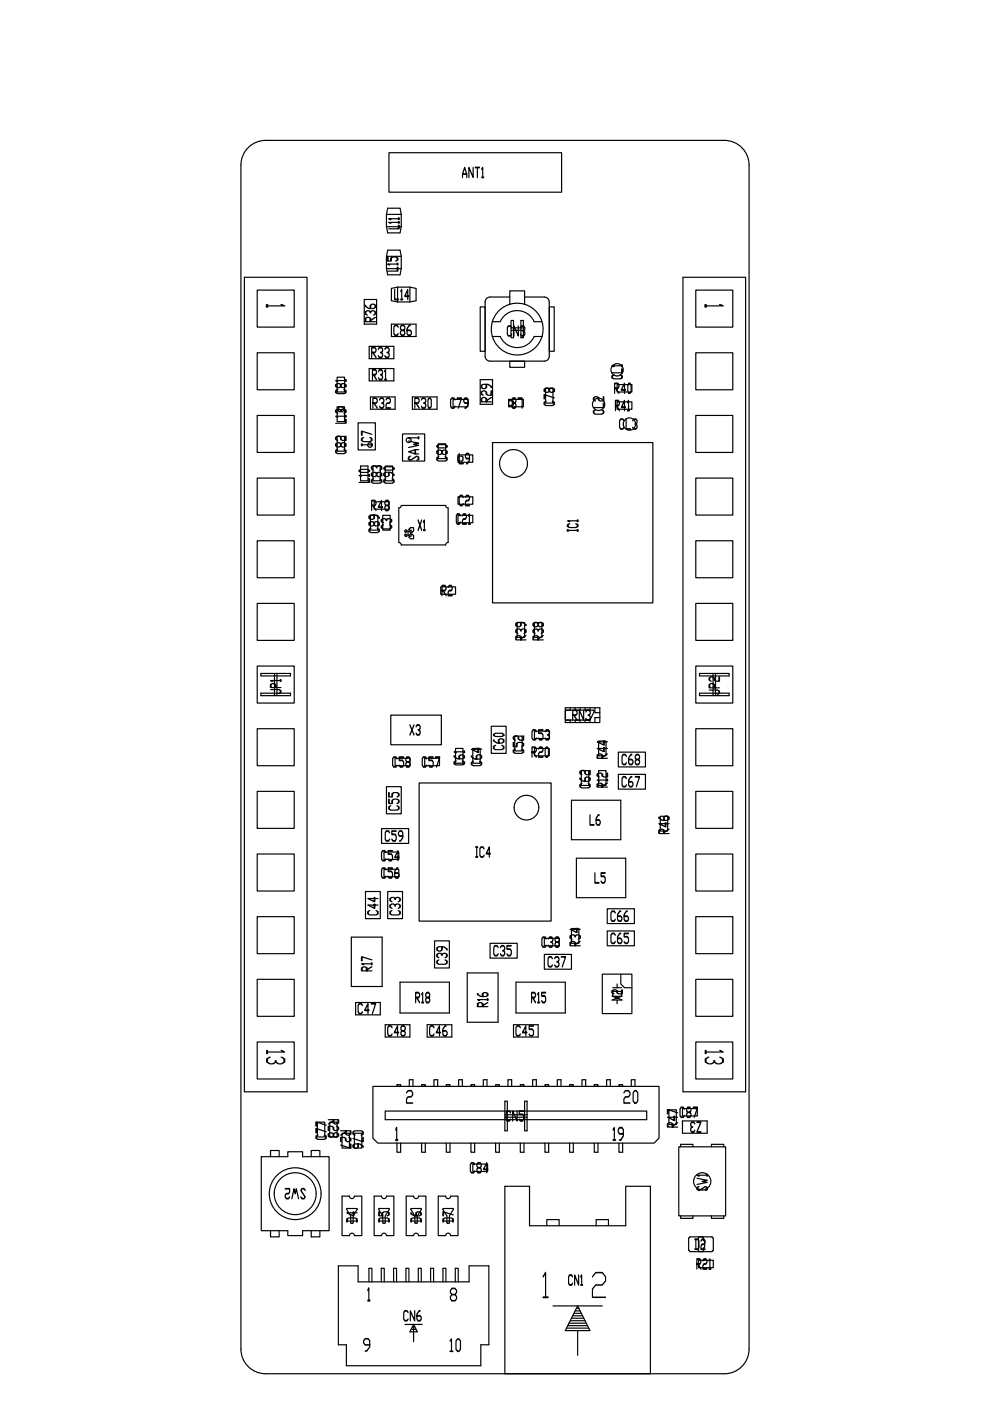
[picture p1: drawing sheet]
<svg xmlns="http://www.w3.org/2000/svg" width="210mm" height="297mm" viewBox="0 0 210 297" stroke-linecap="round" stroke-linejoin="round" font-family="sans-serif">
<path d="M52.6 31.3a5.2 5.2 0 0 1 3.7-1.5h97.3a5.2 5.2 0 0 1 5.2 5.2v251a5.2 5.2 0 0 1-5.2 5.3h-97.3a5.2 5.2 0 0 1-5.2-5.3v-251a5.2 5.2 0 0 1 1.5-3.7z" fill="none" stroke="#000" stroke-width=".25"/>
<g fill="none" stroke="#000" stroke-width=".25">
<path d="M82.5 32.4h36.6v8.3h-36.6zM51.8 58.8h13.3v172.7h-13.3zM81.9 45.5v2.6h3.2M81.9 54.3v2.7h3.2M81.9 48.1l.3 1.3h2.6l.3-1.3M81.9 45.5l.3-1.4h2.6l.3 1.4M81.9 45.5h3.2M81.9 57l.3 1.3h2.6l.3-1.3M81.9 54.3l.3-1.3h2.6l.3 1.3M81.9 54.3h3.2M85.1 45.5v2.6M85.1 54.3v2.7"/>
<path d="M144.8 58.8h13.3v172.7h-13.3zM54.5 74.8h7.9v7.8h-7.9zM54.5 61.5h7.9v7.9h-7.9zM71.5 80h1.5v3.1h-1.5zM77.2 63.5h2.6v5.2h-2.6zM78.3 78.1h5.2v2.7h-5.2zM78.3 73.4h5.2v2.6h-5.2zM83 68.7h5.2v2.6h-5.2zM84.3 60.9l-1.3 .2v2.7l1.3 .2M84.3 60.9h2.6M84.3 60.9v3.1M86.9 60.9v3.1h-2.6"/>
<path d="M86.9 60.9l1.3 .2v2.7l-1.3 .2M101.8 65.1h1.1v9.4h-1.1zM104.4 68.2h1.7a3.9 3.9 0 0 1 3.6-2.3 3.9 3.9 0 0 1 3.6 2.3h1.6M104.4 71.3h1.7a3.9 3.9 0 0 0 3.6 2.4 3.9 3.9 0 0 0 3.6-2.4h1.6M104.4 68.2a5.5 5.5 0 0 1 6.8-3.7 5.5 5.5 0 0 1 3.7 6.8M104.4 71.3a5.5 5.5 0 0 0 5.3 4 5.5 5.5 0 0 0 5.2-4M104.4 68.2l-.2 1.6 .2 1.5M108.1 76.6h3.1v1.3h-3.1zM108.1 63h-4.2a1.05 1.05 0 0 0-1 1v11.5a1.05 1.05 0 0 0 1 1.1h11.5a1.05 1.05 0 0 0 1.1-1.1v-11.5a1.05 1.05 0 0 0-1.1-1h-4.2M108.1 64.5v-2.8h3.1v2.8M108.4 67.9h.5v3.7h-.5zM108.4 70h2.6"/>
<path d="M108.4 69.5h2.6M110.4 67.9h.6v3.7h-.6zM116.5 65.1h1v9.4h-1zM147.5 74.8h7.9v7.8h-7.9zM147.5 61.5h7.9v7.9h-7.9zM54.5 88.1h7.9v7.8h-7.9zM71.5 92.5h1.5v3.2h-1.5zM71.5 86.2h1.5v3.2h-1.5zM71.9 86.3l.9 .1-.1 .9-.9-.1zM75.9 89.6h3.7v5.8h-3.7zM76.4 98.8h1.6v3.1h-1.6zM78.5 84.2h5.3v2.6h-5.3z"/>
<path d="M79.1 98.8h1.5v3.1h-1.5zM81.7 98.8h1.5v3.1h-1.5zM85.3 92h4.7v5.8h-4.7zM87.4 84.2h5.3v2.6h-5.3zM92.9 94.1h1.6v3.1h-1.6zM96.1 84.7h3.1v1.5h-3.1zM97.1 96.4h3.1v1.6h-3.1zM97.2 96.7l.9 .1-.1 .9-.9-.1zM101.8 80.5h2.6v5.2h-2.6zM104.4 93.8h34v34h-34zM107.8 84.7h3.2v1.5h-3.2zM108 85l.8 .1-.1 .9-.8-.1z"/>
<path d="M115.7 82.3h1.5v3.2h-1.5zM130.8 81.5h3.2v1.6h-3.2zM130.8 85.2h3.2v1.6h-3.2zM147.5 88.1h7.9v7.8h-7.9zM54.5 114.6h7.9v7.9h-7.9zM54.5 101.4h7.9v7.8h-7.9zM78.5 109.3h1.6v3.1h-1.6zM79.3 106.4h3.2v1.6h-3.2zM81.2 109.3h1.5v3.1h-1.5zM84.6 107.7l.2-.1 .3-.4h9.4l.3 .4 .2 .1v7.3l-.2 .1-.3 .4h-9.4l-.1-.2-.4-.3zM85.9 112.4l.4 .1-.3 .4-.1-.2zM85.9 113.3l.4 .2v.2h-.4z"/>
<path d="M86.6 112.6h.1l.4 .5-.5 .4-.1-.1zM86.7 112.2l.3-.3h.6l.1 .6-.4 .4-.1-.5h-.4zM86.7 113.7h.5v-.4h.2l.3 .3v.6h-.7zM97.1 109.3h3.1v1.5h-3.1zM97.1 105.3h3.1v1.6h-3.1zM147.5 114.6h7.9v7.9h-7.9zM147.5 101.4h7.9v7.8h-7.9zM54.5 127.9h7.9v7.9h-7.9zM93.4 124.4h3.2v1.6h-3.2zM109.7 132h1.5v3.1h-1.5zM113.3 132h1.6v3.1h-1.6zM147.5 127.9h7.9v7.9h-7.9z"/>
<path d="M54.5 141.2h7.9v7.9h-7.9zM54.5 154.5h7.9v7.8h-7.9zM55.3 142.8h6.3v.5h-6.3zM55.3 147h6.3v.5h-6.3zM58.2 142.8v4.7M58.7 142.8v4.7M82.9 151.6h10.7v6.3h-10.7zM96.6 158.7h1.6v3.1h-1.6zM100.2 158.7h1.6v3.1h-1.6zM104.2 154h3.1v5.7h-3.1zM109.1 156.1h1.6v3.1h-1.6zM113.3 155h3.2v1.6h-3.2z"/>
<path d="M113.3 158.7h3.2v1.6h-3.2zM119.9 150.6h5.8l.3 .2-.9 1.8-5.2 .1M119.9 152.4l.2 .3M119.9 150.1h7.3v3.1h-7.3zM120.1 150.6l-.2 .2M120.9 150.1v.5M120.9 152.7v.5M121.9 153.2v-.5h1.1v.5M121.9 150.1v.5h1.1v-.5M124 153.2v-.5h1.1v.5M124 150.1v.5h1.1v-.5M126.1 150.1v1h1.1"/>
<path d="M126.9 157.1h1.6v3.2h-1.6zM127.2 152.1h-1.1v1.1M131.1 159.5h5.8v3.1h-5.8zM147.5 141.2h7.9v7.9h-7.9zM147.5 154.5h7.9v7.8h-7.9zM148.3 147h6.3v.5h-6.3zM148.3 142.8h6.3v.5h-6.3zM151.2 142.8v4.7M151.7 142.8v4.7M54.5 167.8h7.9v7.8h-7.9zM80.9 175.7h5.7v3.1h-5.7zM81.9 166.8h3.2v5.7h-3.2z"/>
<path d="M83.8 160.8h3.1v1.5h-3.1zM88.9 166h27.9v29.3h-27.9zM90 160.8h3.2v1.5h-3.2zM121.2 169.7h10.4v8.3h-10.4zM123.3 163.4h1.5v3.1h-1.5zM126.9 163.4h1.6v3.1h-1.6zM131.1 164.2h5.8v3.1h-5.8zM140 173.1h1.6v3.1h-1.6zM147.5 167.8h7.9v7.8h-7.9zM54.5 181.1h7.9v7.8h-7.9zM54.5 194.4h7.9v7.8h-7.9zM74.5 198.7h6.5v10.5h-6.5z"/>
<path d="M77.5 189h3.1v5.8h-3.1zM81.4 180.6h3.2v1.6h-3.2zM81.4 184.3h3.2v1.6h-3.2zM82.2 189h3.1v5.8h-3.1zM92.1 199.5h3.2v5.7h-3.2zM115.4 199h3.1v1.5h-3.1zM121.2 196.9h1.5v3.1h-1.5zM122.2 182h10.5v8.3h-10.5zM128.7 197.4h5.8v3.1h-5.8zM128.7 192.7h5.8v3.1h-5.8zM147.5 181.1h7.9v7.8h-7.9zM147.5 194.4h7.9v7.8h-7.9z"/>
<path d="M54.5 207.6h7.9v7.9h-7.9zM75.4 212.6h5.2v2.6h-5.2zM81.7 217.3h5.2v2.6h-5.2zM84.8 208.2h10.5v6.6h-10.5zM90.6 217.3h5.2v2.6h-5.2zM99.1 206.3h6.5v10.4h-6.5zM103.9 200h5.8v3.1h-5.8zM108.9 217.3h5.2v2.6h-5.2zM109.4 208.2h10.5v6.6h-10.5zM115.4 202.4h5.8v3.1h-5.8zM127.7 206.5h6.3v8.4h-6.3zM129.9 210.2h1.9v1h-1.9z"/>
<path d="M129.9 209.4h1.9M129.9 212h1.9M130.8 208.6v.8M130.8 212v.8M131.6 206.5v2.1l.8 .8h1.6M147.5 207.6h7.9v7.9h-7.9zM54.5 220.9h7.9v7.9h-7.9zM67.3 237.9h1.6v3.2h-1.6zM69.9 237.9h1.6v3.2h-1.6zM79.1 230.3h60.6v11l-1 1.1h-58.6l-1-1.1zM81.7 235.6h55.4v1.8h-55.4zM84.2 230h.7v.3h-.7z"/>
<path d="M86.8 230.3v-1.4h.8v1.4M89.4 230h.8v.3h-.8zM92 230.3v-1.4h.8v1.4M94.6 230h.8v.3h-.8zM97.2 230.3v-1.4h.8v1.4M99.9 230h.7v.3h-.7zM102.5 230.3v-1.4h.8v1.4M105.1 230h.8v.3h-.8zM107 233.5h.6v6.2h-.6zM107 236.3h4.8M107 236.9h4.8M107.7 230.3v-1.4h.8v1.4"/>
<path d="M110.3 230h.8v.3h-.8zM111.2 233.5h.6v6.2h-.6zM112.9 230.3v-1.4h.8v1.4M115.5 230h.8v.3h-.8zM118.2 230.3v-1.4h.7v1.4M120.8 230h.8v.3h-.8zM123.4 230.3v-1.4h.8v1.4M126 230h.8v.3h-.8zM128.6 230.3v-1.4h.8v1.4M131.2 230h.8v.3h-.8zM133.8 230.3v-1.4h.8v1.4M141.8 235.3h1.6v3.1h-1.6z"/>
<path d="M144.7 235h3.1v1.6h-3.1zM144.7 237.7h5.2v2.6h-5.2zM147.5 220.9h7.9v7.9h-7.9zM55.4 245.2h5.6v-1h3.2v1h5.6v15.7h-5.6v1.1h-3.2v-1.1h-5.6zM57.4 245.2v-1.3h1.8v1.3M66 245.2v-1.3h1.8v1.3M72.5 240.3h1.6v3.1h-1.6zM72.5 253.6h1.6a.52 .52 0 0 0 .5 .5 .52 .52 0 0 0 .5-.5h1.6v8.4h-1.6a.52 .52 0 0 0-.5-.5 .52 .52 0 0 0-.5 .5h-1.6zM73.5 256.3h2.3a3.2 3.2 0 0 0-1 3h-.4a3 3 0 0 0-.9-2.9zM75.1 240.3h1.6v3.1h-1.6zM79.3 253.6h1.6a.52 .52 0 0 0 .5 .5 .52 .52 0 0 0 .5-.5h1.6v8.4h-1.6a.52 .52 0 0 0-.5-.5 .52 .52 0 0 0-.5 .5h-1.6zM80.3 256.3h2.3a3.2 3.2 0 0 0-1 3h-.4a3 3 0 0 0-.9-2.9z"/>
<path d="M84.2 242.4v1.9h.7v-1.9M86.1 253.6h1.6a.52 .52 0 0 0 .5 .5 .52 .52 0 0 0 .5-.5h1.6v8.4h-1.6a.52 .52 0 0 0-.5-.5 .52 .52 0 0 0-.5 .5h-1.6zM87.1 256.3h2.2a3.2 3.2 0 0 0-.9 3h-.4a3 3 0 0 0-.9-2.9zM89.4 242.4v1.9h.8v-1.9M92.9 253.6h1.6a.52 .52 0 0 0 .5 .5 .52 .52 0 0 0 .5-.5h1.6v8.4h-1.6a.52 .52 0 0 0-.5-.5 .52 .52 0 0 0-.5 .5h-1.6zM93.9 256.3h2.2a3.2 3.2 0 0 0-.9 3h-.4a3 3 0 0 0-.9-2.9zM94.6 242.4v1.9h.8v-1.9M99.9 242.4v1.9h.7v-1.9M100.2 246.8h3.2v1.6h-3.2zM105.1 242.4v1.9h.8v-1.9M107 251.5h5.3v8.4h20.4v-8.4h5.2v39.8h-30.9zM110.3 242.4v1.9h.8v-1.9"/>
<path d="M115.5 242.4v1.9h.8v-1.9M115.9 259.9v-1.3h2.6v1.3M120.8 242.4v1.9h.8v-1.9M126 242.4v1.9h.8v-1.9M126.4 259.9v-1.3h2.6v1.3M131.2 242.4v1.9h.8v-1.9M143.9 243.1h10v14.7h-10zM144.3 243.1v-.5h2.6v.5M144.3 257.8v.5h2.6v-.5M150.8 243.1v-.5h2.7v.5M150.8 257.8v.5h2.7v-.5M57.4 260.9v1.3h1.8v-1.3"/>
<path d="M66 260.9v1.3h1.8v-1.3M71.7 268.4h4.2v3.4h23.6v-3.4h4.1v16.7h-1.7v4.5h-28.5v-4.5h-1.7zM78.2 271.8v-2.9h.7v2.9M80.8 271.8v-2.9h.7v2.9M83.5 271.8v-2.9h.6v2.9M86.1 271.8v-2.9h.6v2.9M88.7 271.8v-2.9h.6v2.9M91.3 271.8v-2.9h.6v2.9M93.9 271.8v-2.9h.6v2.9M96.5 271.8v-2.9h.7v2.9M117.2 276.9h10.5M121.2 279.5h2.6"/>
<path d="M121.4 279h2.1M121.7 278.5h1.6M121.9 277.9h1.1M122.2 277.4h.5M122.5 276.9l2.6 5.2h-5.2zM146 262.5l.3-.3h4.7l.2 .3v2.6l-.2 .3h-4.7l-.3-.3zM148.1 267.2h3.1v1.6h-3.1zM148.4 262.2l-.3 .3v2.6l.3 .3M148.9 262.2l.2 .2v.6l.3 .3v1l-.3 .3v.6l-.2 .2M85.9 280.8h3.6M87.2 281.9h1M87.4 281.3h.6"/>
<path d="M87.7 280.8l.8 1.6h-1.6zM87.7 280.8v3.7M120.1 281.6h4.7M120.4 281.1h4.2M120.6 280.5h3.7M120.9 280h3.1M122.5 282.1v5.2"/>
<circle cx="130.8" cy="78.4" r="1.31"/>
<circle cx="78.4" cy="94.4" r=".48"/>
<circle cx="86.6" cy="93.3" r=".52"/>
<circle cx="108.9" cy="98.3" r="2.96"/>
<circle cx="126.9" cy="85.7" r="1.31"/>
<circle cx="133.5" cy="89.9" r="1.31"/>
<circle cx="111.6" cy="171.2" r="2.62"/>
<circle cx="62.6" cy="253.1" r="4.4"/>
<circle cx="62.6" cy="253.1" r="5.5"/>
<circle cx="148.9" cy="250.5" r="1.83"/>
</g>
<g font-size="7.8">
<text x="115.1" y="275.1">1</text>
<text x="125.6" y="275.1">2</text>
</g>
<g font-size="5.5">
<text x="56.6" y="64.6" transform="rotate(90 56.6 64.6)">1</text>
<text x="149.6" y="64.6" transform="rotate(90 149.6 64.6)">1</text>
<text x="56.6" y="222.7" transform="rotate(90 56.6 222.7)">13</text>
<text x="149.6" y="222.7" transform="rotate(90 149.6 222.7)">13</text>
</g>
<g font-size="3.9">
<text x="86.2" y="233.9">2</text>
<text x="132.3" y="233.9">20</text>
<text x="83.9" y="241.7">1</text>
<text x="130" y="241.7">19</text>
<text x="78" y="275.7">1</text>
<text x="95.5" y="275.8">8</text>
<text x="77.1" y="286.5">9</text>
<text x="95.4" y="286.5">10</text>
</g>
<g font-size="3.1">
<text x="98.1" y="37.6">ANT1</text>
<text x="84.6" y="48.5" transform="rotate(-90 84.6 48.5)">L11</text>
<text x="84.3" y="57.5" transform="rotate(-90 84.3 57.5)">L15</text>
<text x="83.7" y="63.5">L14</text>
<text x="79.6" y="68.2" transform="rotate(-90 79.6 68.2)">R36</text>
<text x="83.5" y="71.1">C86</text>
<text x="107.6" y="71.2">CN3</text>
<text x="78.8" y="75.8">R33</text>
<text x="73.3" y="83.5" transform="rotate(-90 73.3 83.5)">C81</text>
<text x="79" y="80.5">R31</text>
<text x="130.3" y="83.4">R40</text>
<text x="131.9" y="80.3" transform="rotate(-90 131.9 80.3)">CL1</text>
<text x="79.1" y="86.5">R32</text>
<text x="88" y="86.5">R30</text>
<text x="95.5" y="86.5">C79</text>
<text x="104.2" y="85.2" transform="rotate(-90 104.2 85.2)">R29</text>
<text x="110.7" y="84.4" transform="rotate(-180 110.7 84.4)">L8</text>
<text x="117.5" y="86" transform="rotate(-90 117.5 86)">C78</text>
<text x="128" y="87.8" transform="rotate(-90 128 87.8)">CL2</text>
<text x="130.5" y="87">R41</text>
<text x="78.8" y="94.5" transform="rotate(-90 78.8 94.5)">IC7</text>
<text x="131.4" y="91">CL3</text>
<text x="73.3" y="96.2" transform="rotate(-90 73.3 96.2)">C82 L13</text>
<text x="88.7" y="97.6" transform="rotate(-90 88.7 97.6)">SAW1</text>
<text x="94.8" y="97.8" transform="rotate(-90 94.8 97.8)">C80</text>
<text x="97.4" y="98.3">L9</text>
<text x="78.3" y="102.3" transform="rotate(-90 78.3 102.3)">L10</text>
<text x="80.9" y="102.5" transform="rotate(-90 80.9 102.5)">C83</text>
<text x="83.5" y="102.5" transform="rotate(-90 83.5 102.5)">C90</text>
<text x="97.4" y="107.2">C2</text>
<text x="78.8" y="108.2">R48</text>
<text x="80.4" y="112.9" transform="rotate(-90 80.4 112.9)">C89</text>
<text x="83" y="112.1" transform="rotate(-90 83 112.1)">C3</text>
<text x="88.6" y="112.4">X1</text>
<text x="96.8" y="111.1">C21</text>
<text x="122.5" y="112.7" transform="rotate(-90 122.5 112.7)">IC1</text>
<text x="93.7" y="126.3">R2</text>
<text x="111.5" y="135.7" transform="rotate(-90 111.5 135.7)">R39</text>
<text x="115.1" y="135.7" transform="rotate(-90 115.1 135.7)">R38</text>
<text x="59.5" y="147.1" transform="rotate(-90 59.5 147.1)">JP1</text>
<text x="152.5" y="147.2" transform="rotate(-90 152.5 147.2)">JP2</text>
<text x="86.9" y="155.8">X3</text>
<text x="121.4" y="152.7">RN3</text>
<text x="106.8" y="158.9" transform="rotate(-90 106.8 158.9)">C60</text>
<text x="111" y="159.7" transform="rotate(-90 111 159.7)">C52</text>
<text x="112.8" y="156.9">C53</text>
<text x="112.8" y="160.5">R20</text>
<text x="128.7" y="160.8" transform="rotate(-90 128.7 160.8)">R44</text>
<text x="83.2" y="162.6">C58 C57</text>
<text x="98.4" y="162.2" transform="rotate(-90 98.4 162.2)">C61</text>
<text x="102.1" y="162.3" transform="rotate(-90 102.1 162.3)">C64</text>
<text x="125.1" y="167.1" transform="rotate(-90 125.1 167.1)">C62</text>
<text x="128.7" y="166.9" transform="rotate(-90 128.7 166.9)">R12</text>
<text x="131.9" y="166.8">C67</text>
<text x="131.9" y="162.1">C68</text>
<text x="84.6" y="171.8" transform="rotate(-90 84.6 171.8)">C55</text>
<text x="81.7" y="178.3">C59</text>
<text x="125.1" y="174.9">L6</text>
<text x="141.8" y="176.7" transform="rotate(-90 141.8 176.7)">R46</text>
<text x="80.9" y="182.5">C54</text>
<text x="100.9" y="181.7">IC4</text>
<text x="80.9" y="186.1">C56</text>
<text x="126.1" y="187.2">L5</text>
<text x="80.1" y="194" transform="rotate(-90 80.1 194)">C44</text>
<text x="84.8" y="194" transform="rotate(-90 84.8 194)">C33</text>
<text x="129.5" y="195.3">C66</text>
<text x="104.7" y="202.6">C35</text>
<text x="114.9" y="200.8">C38</text>
<text x="123" y="200.5" transform="rotate(-90 123 200.5)">R34</text>
<text x="129.5" y="200">C65</text>
<text x="78.8" y="205.8" transform="rotate(-90 78.8 205.8)">R17</text>
<text x="94.8" y="204.4" transform="rotate(-90 94.8 204.4)">C39</text>
<text x="116.2" y="205">C37</text>
<text x="75.9" y="214.9">C47</text>
<text x="88.1" y="212.6">R18</text>
<text x="103.4" y="213.4" transform="rotate(-90 103.4 213.4)">R16</text>
<text x="112.7" y="212.6">R15</text>
<text x="131.9" y="212" transform="rotate(-90 131.9 212)">X2</text>
<text x="82.2" y="219.6">C48</text>
<text x="91.1" y="219.6">C46</text>
<text x="109.4" y="219.6">C45</text>
<text x="69.6" y="237.4" transform="rotate(90 69.6 237.4)">R28</text>
<text x="72.3" y="239.7" transform="rotate(90 72.3 239.7)">R27</text>
<text x="74.9" y="239.7" transform="rotate(90 74.9 239.7)">C76</text>
<text x="107.3" y="237.7">CN5</text>
<text x="143.7" y="239" transform="rotate(-90 143.7 239)">R47</text>
<text x="144.2" y="236.9">C87</text>
<text x="148.6" y="237.9" transform="rotate(-180 148.6 237.9)">Z3</text>
<text x="69.1" y="241.6" transform="rotate(-90 69.1 241.6)">C77</text>
<text x="99.7" y="248.6">C84</text>
<text x="64.7" y="252" transform="rotate(-180 64.7 252)">SW2</text>
<text x="149.9" y="252.4" transform="rotate(-90 149.9 252.4)">SW1</text>
<text x="75.7" y="259.1" transform="rotate(-90 75.7 259.1)">D4</text>
<text x="82.5" y="259.1" transform="rotate(-90 82.5 259.1)">D5</text>
<text x="89.3" y="259.1" transform="rotate(-90 89.3 259.1)">D6</text>
<text x="96.1" y="259.1" transform="rotate(-90 96.1 259.1)">D7</text>
<text x="147.3" y="264.9">D2</text>
<text x="147.7" y="269">R21</text>
<text x="120.5" y="272.4">CN1</text>
<text x="85.6" y="280">CN6</text>
</g>
</svg>
